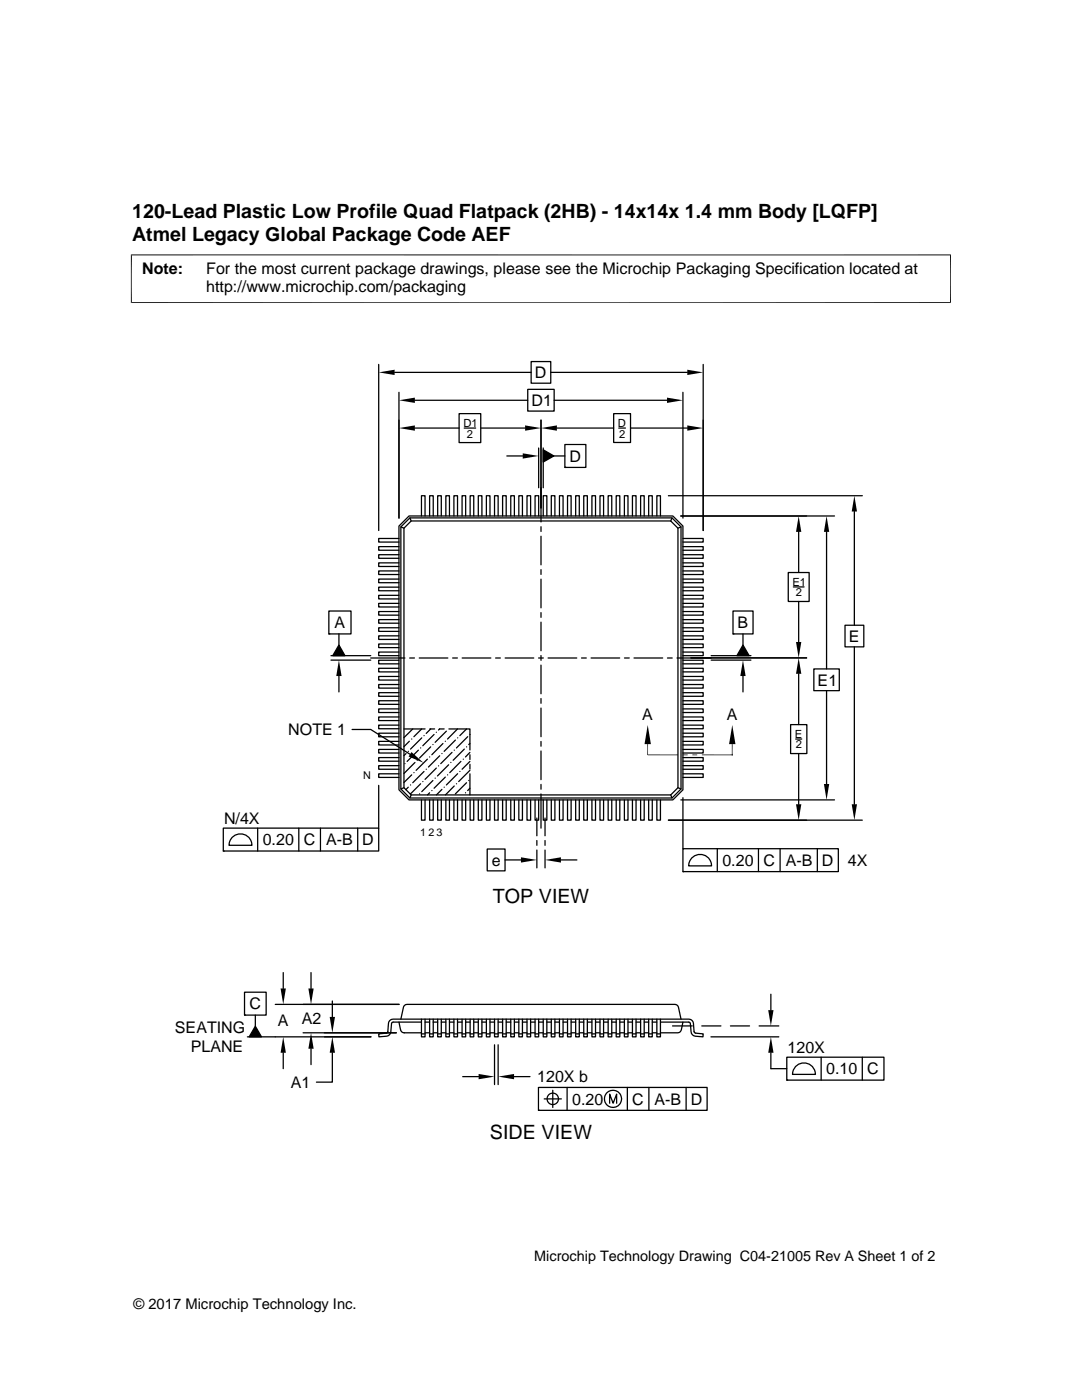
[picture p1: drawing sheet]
<svg xmlns="http://www.w3.org/2000/svg" width="216mm" height="279mm" viewBox="0 0 216 279" stroke-linecap="round" stroke-linejoin="round" font-family="sans-serif">
<g fill="none" stroke="#000" stroke-width=".25">
<path d="M75.6 72.7v33.2M78.7 74.3h27.3M79.6 78.3v25.1M82.8 79.9h22.5M105.3 77.7h5.3v4.3h-5.3zM106 72.2h3.9v4.3h-3.9zM109.9 74.3h27.2M110.6 79.9h22.5M136.3 78.3v25.1M140.3 72.7v33.2M82.8 85.4h8.8M91.6 82.6h4.3v5.7h-4.3z"/>
<path d="M92.6 85.4h2.3M95.9 85.4h8.9M101.1 91h3.2M107.5 89.4v7.9M107.9 83.8v20.4M108.4 89.4v7.9M108.4 89.8l2.1 1.2-2.1 1.2zM110.5 91h2.2M111.1 85.4h11.3M112.7 88.7h4.2v4.6h-4.2zM112.7 93.3h.1M122.4 82.6h3.4v5.7h-3.4z"/>
<path d="M123.5 85.4h1.3M125.8 85.4h11.3M133.4 98.9h38.7M79.6 107.5h-4v.7h4M79.6 109.1h-4v.7h4M79.6 110.7h-4v.7h4M79.6 112.3h-4v.8h4M79.6 113.9h-4v.8h4M79.6 115.6h-4v.7h4M79.6 117.2h-4v.7h4M79.6 118.8h-4v.7h4M80 105.2l.6 .2"/>
<path d="M81.6 103h52.7l2 2v52.6l-2 2h-52.7l-2-2v-52.6zM81.8 103.4h52.3l1.8 1.8v52.3l-1.8 1.8h-52.3l-1.8-1.8v-52.3zM81.8 103.4l.2 .6M82 104h51.8l1.5 1.4v51.8l-1.5 1.4h-51.8l-1.4-1.4v-51.8zM84.1 103v-4.1h.7v4.1M85.7 103v-4.1h.7v4.1M87.3 103v-4.1h.8v4.1M89 103v-4.1h.7v4.1M90.6 103v-4.1h.7v4.1M92.2 103v-4.1h.7v4.1M93.8 103v-4.1h.7v4.1M95.4 103v-4.1h.8v4.1"/>
<path d="M97 103v-4.1h.8v4.1M98.7 103v-4.1h.7v4.1M100.3 103v-4.1h.7v4.1M101.9 103v-4.1h.7v4.1M103.5 103v-4.1h.7v4.1M105.2 103v-4.1h.7v4.1M106.8 103v-4.1h.7v4.1M107.9 105.1v1M107.9 107v5.7M107.9 113.7v.9M107.9 115.6v5.7M108.4 103v-4.1h.7v4.1"/>
<path d="M110 103v-4.1h.7v4.1M111.6 103v-4.1h.8v4.1M113.2 103v-4.1h.8v4.1M114.9 103v-4.1h.7v4.1M116.5 103v-4.1h.7v4.1M118.1 103v-4.1h.7v4.1M119.7 103v-4.1h.7v4.1M121.3 103v-4.1h.8v4.1M123 103v-4.1h.7v4.1M124.6 103v-4.1h.7v4.1M126.2 103v-4.1h.7v4.1M127.8 103v-4.1h.7v4.1"/>
<path d="M129.4 103v-4.1h.8v4.1M131.1 103v-4.1h.7v4.1M134.1 103.4l-.3 .6M135.8 103h30.7M135.9 105.2l-.6 .2M136.3 118.8h4v.7h-4M136.3 117.2h4v.7h-4M136.3 115.6h4v.7h-4M136.3 113.9h4v.8h-4M136.3 112.3h4v.8h-4M136.3 110.7h4v.7h-4M136.3 109.1h4v.7h-4"/>
<path d="M136.3 107.5h4v.7h-4M157.3 114.3h4.2v5.7h-4.2zM158.3 117.1h2.1M159.4 106.2v8.1M164.9 106.2v27.3M170.5 102.1v22.7M65.6 121.9h4.4v4.6h-4.4zM65.6 126.5h.1M66 131.7h8M66 130.9h8M67.6 126.5v2.2M67.6 134.9v3.2"/>
<path d="M67.6 128.7l1.2 2.2h-2.4zM74 131.3h6.8M79.6 120.4h-4v.7h4M79.6 122h-4v.8h4M79.6 123.7h-4v.7h4M79.6 125.3h-4v.7h4M79.6 126.9h-4v.7h4M79.6 128.5h-4v.7h4M79.6 130.1h-4v.8h4M79.6 131.8h-4v.7h4M79.6 133.4h-4v.7h4M79.6 135h-4v.7h4"/>
<path d="M79.6 136.6h-4v.7h4M79.6 138.2h-4v.8h4M79.6 139.8h-4v.8h4M81.7 131.3h1M83.7 131.3h5.7M90.3 131.3h1M92.2 131.3h5.7M98.9 131.3h.9M100.8 131.3h5.7M107.5 131.3h.9M107.9 122.3v.9M107.9 124.2v5.7"/>
<path d="M107.9 130.8v1M107.9 132.7v5.8M107.9 139.4v1M109.4 131.3h5.7M116 131.3h1M117.9 131.3h5.8M124.6 131.3h1M126.5 131.3h5.7M133.2 131.3h.9M136.3 139.8h4v.8h-4M136.3 138.2h4v.8h-4M136.3 136.6h4v.7h-4"/>
<path d="M136.3 135h4v.7h-4M136.3 133.4h4v.7h-4M136.3 131.8h4v.7h-4M136.3 130.1h4v.8h-4M136.3 128.5h4v.7h-4M136.3 126.9h4v.7h-4M136.3 125.3h4v.7h-4M136.3 123.7h4v.7h-4M136.3 122h4v.8h-4M136.3 120.4h4v.7h-4M141.9 131.7h7.9M141.9 130.9h7.9"/>
<path d="M146.3 121.9h4v4.6h-4zM146.3 126.5h.1M148.3 134.9v3.2M148.3 128.7l1.2 2.2h-2.5zM148.3 126.5v2.2M159.4 134.5v10.1M159.4 120v8.1M161 131.3h-25.9M162.4 133.5h5.1v4.3h-5.1zM164.9 137.8v18.7M168.6 124.8h3.8v4.3h-3.8zM170.5 129.1v31.4"/>
<path d="M70.3 145.6h3.7l7.8 4.9M75.6 156.7v8.6M79.6 141.5h-4v.7h4M79.6 143.1h-4v.7h4M79.6 144.7h-4v.7h4M79.6 146.3h-4v.7h4M79.6 148h-4v.7h4M79.6 149.6h-4v.7h4M79.6 151.2h-4v.7h4M79.6 152.8h-4v.7h4M79.6 154.4h-4v.8h4M80.6 157.2l-.6 .3"/>
<path d="M80.6 145.5h4.2M80.8 152.4h.1M81 150.4l-.4 .4M81.5 157.1l-.5 .5M81.5 149.9h.1M81.7 147.9l-1.1 1.1M81.9 156.7h.1M82 158.6l-.2 .7M82.1 154.6l-1.5 1.6M82.1 147.5h.1M82.4 145.5l-1.8 1.7M82.6 154.2h.1"/>
<path d="M82.8 152.2l-2.2 2.2M83.2 151.7h.1M83.5 149.7l-2.3 2.3M83.7 158.4h.1M83.9 156.4l-2 2.1M83.9 149.3h.1M84.1 159.6v4.1h.7v-4.1M84.1 145.5l-1.5 1.5M84.2 147.3l-2.3 2.2M84.4 156h.1M84.6 154l-2.2 2.2M84.6 146.8h.1"/>
<path d="M85 153.5h.1M85.3 151.5l-2.3 2.2M85.7 158.2l-.4 .4M85.7 151.1h.1M85.7 159.6v4.1h.7v-4.1M85.8 145.5h.9M85.9 149.1l-2.2 2.2M85.9 145.5l-.9 .9M86.2 157.8h.1M86.4 155.8l-2.2 2.2M86.4 148.6h.1M86.6 146.6l-2.2 2.2"/>
<path d="M86.8 155.3h.1M87.1 153.3l-2.3 2.2M87.1 146.1h.1M87.3 159.6v4.1h.8v-4.1M87.5 152.8h.1M87.7 150.8l-2.2 2.3M88.2 150.4h.1M88.2 157.5l-1.1 1.1M88.4 148.4l-2.2 2.2M88.6 157.1h.1M88.6 145.5h-.9l-.2 .2M88.9 155.1l-2.3 2.2"/>
<path d="M88.9 147.9h.1M89 159.6v4.1h.7v-4.1M89.1 145.9l-2.3 2.2M89.3 154.6h.1M89.5 152.6l-2.2 2.3M89.6 145.5h4.2v4.2M90 152.2h.1M90.2 150.2l-2.3 2.2M90.6 159.6v4.1h.7v-4.1M90.6 149.7h.1M90.6 156.9l-1.7 1.7M90.9 147.7l-2.3 2.2"/>
<path d="M91.1 156.4h.1M91.3 145.5l-2 2M91.3 154.4l-2.2 2.3M91.3 147.3h.1M91.8 154h.1M92 152l-2.3 2.2M92.2 159.6v4.1h.7v-4.1M92.4 151.5h.1M92.6 149.5l-2.2 2.2M92.9 158.2h.1M93.1 149.1h.1M93.1 145.5l-1.3 1.3"/>
<path d="M93.1 156.2l-2.2 2.2M93.3 147l-2.2 2.3M93.5 155.8h.1M93.8 148.4l-.3 .2M93.8 146.6h.1M93.8 150.2l-.9 .9M93.8 152l-1.6 1.5M93.8 153.7l-2.3 2.3M93.8 157.3l-.5 .5M93.8 150.6v1M93.8 152.5v1M93.8 154.4v4.2"/>
<path d="M93.8 159.6v4.1h.7v-4.1M95.4 159.6v4.1h.8v-4.1M97 159.6v4.1h.8v-4.1M98.7 159.6v4.1h.7v-4.1M100.3 159.6v4.1h.7v-4.1M101.9 159.6v4.1h.7v-4.1M103.5 159.6v4.1h.7v-4.1M105.2 159.6v4.1h.7v-4.1M106.8 159.6v4.1h.7v-4.1M107.9 141.3v5.7M107.9 148v.9M107.9 149.9v5.7"/>
<path d="M107.9 156.5v1M107.9 158.5v6.8M108.4 159.6v4.1h.7v-4.1M110 159.6v4.1h.7v-4.1M111.6 159.6v4.1h.8v-4.1M113.2 159.6v4.1h.8v-4.1M114.9 159.6v4.1h.7v-4.1M116.5 159.6v4.1h.7v-4.1M118.1 159.6v4.1h.7v-4.1M119.7 159.6v4.1h.7v-4.1M121.3 159.6v4.1h.8v-4.1M123 159.6v4.1h.7v-4.1"/>
<path d="M124.6 159.6v4.1h.7v-4.1M126.2 159.6v4.1h.7v-4.1M127.8 159.6v4.1h.7v-4.1M129.4 159.6v4.1h.8v-4.1M131.1 159.6v4.1h.7v-4.1M133.8 158.6l.3 .7M135.3 157.2l.6 .3M135.8 159.6h30.7M136.3 154.4h4v.8h-4M136.3 152.8h4v.7h-4M136.3 151.2h4v.7h-4M136.3 149.6h4v.7h-4"/>
<path d="M136.3 148h4v.7h-4M136.3 146.3h4v.7h-4M136.3 144.7h4v.7h-4M136.3 143.1h4v.7h-4M136.3 141.5h4v.7h-4M136.3 159.2v10.2M157.8 144.6h3.2v5.8h-3.2zM158.8 147.5h1.2M159.4 150.4v10.1M44.6 165.3h31v4.5h-31zM44.6 169.8h.1M46.5 167a2.29 2.29 0 0 1 2.4-.4 2.29 2.29 0 0 1 1.4 2.1h-4.6l.3-1.2z"/>
<path d="M51.4 165.3v4.5M59.6 165.3v4.5M63.9 165.3v4.5M71.4 165.3v4.5M97.2 169.4h3.6v4.4h-3.6zM100.8 171.6h3.1M107.1 163.3v3.5M107.1 167.7v1M107.1 169.7v3.5M108.8 163.3v3.5M108.8 167.7v1M108.8 169.7v3.5"/>
<path d="M111.9 171.6h3.2M136.3 169.4h31v4.5h-31zM136.3 173.9h.1M138.2 171.1a2.28 2.28 0 0 1 2.4-.4 2.28 2.28 0 0 1 1.4 2.1h-4.6l.3-1.2zM143.1 169.4v4.5M151.3 169.4v4.5M155.7 169.4v4.5M163.1 169.4v4.5M172.1 163.7h-38.7M48.8 198h4.3v4.6h-4.3zM56.5 194.1v3.2M62.1 194.1v3.2"/>
<path d="M66.3 199.8v3.1M153.8 198.4v3.2M48.8 202.6h.1M49.4 206.9h24.6M50.9 202.6v2.2M50.9 204.8l1.3 2.1h-2.5zM54.9 200.4h24.7M56.5 210.1v3.2M60.5 206.1h18.6M62.1 209.3v3.2M66.3 210.1v5.9h-3.2M79.6 204l.3 1.5a.74 .74 0 0 0 .8 .6h3.4"/>
<path d="M80 203.4l.5-2.4a.74 .74 0 0 1 .7-.6h53.5a.74 .74 0 0 1 .7 .6l.5 2.4M84.1 204h-5.8l-.2 .3-.1 1.7a.96 .96 0 0 1-.9 .8l-1.5 .1v-.6l1.5-.1 .2-.2 .2-1.8a.94 .94 0 0 1 .9-.8h59a.93 .93 0 0 1 1 .8l.2 1.8 .2 .2 1.5 .1v.6l-1.6-.1a.96 .96 0 0 1-.8-.8l-.1-1.7-.2-.3h-5.8M84.1 203.4v3.5h.7v-3.5M84.1 206.3h.7M84.8 204h.9M84.8 206.1h.9M85.7 203.4v3.5h.7v-3.5M85.7 206.3h.7M86.4 204h.9M86.4 206.1h.9M87.3 203.4v3.5h.8v-3.5M87.3 206.3h.8"/>
<path d="M88.1 204h.9M88.1 206.1h.9M89 203.4v3.5h.7v-3.5M89 206.3h.7M89.7 204h.9M89.7 206.1h.9M90.6 203.4v3.5h.7v-3.5M90.6 206.3h.7M91.3 206.1h.9M91.3 204h.9M92.2 203.4v3.5h.7v-3.5M92.2 206.3h.7"/>
<path d="M92.3 214.9h3.2M92.9 206.1h.9M92.9 204h.9M93.8 203.4v3.5h.7v-3.5M93.8 206.3h.7M94.5 206.1h.9M94.5 204h.9M95.4 203.4v3.5h.8v-3.5M95.4 206.3h.8M96.2 206.1h.8M96.2 204h.8M97 203.4v3.5h.8v-3.5"/>
<path d="M97 206.3h.8M97.8 206.1h.9M97.8 204h.9M98.7 208.5v8M98.7 203.4v3.5h.7v-3.5M98.7 206.3h.7M99.4 208.5v8M99.4 206.1h.9M99.4 204h.9M100.3 203.4v3.5h.7v-3.5M100.3 206.3h.7M101 206.1h.9"/>
<path d="M101 204h.9M101.9 203.4v3.5h.7v-3.5M101.9 206.3h.7M102.6 214.9h3.1M102.6 206.1h.9M102.6 204h.9M103.5 203.4v3.5h.7v-3.5M103.5 206.3h.7M104.2 206.1h1M104.2 204h1M105.2 203.4v3.5h.7v-3.5M105.2 206.3h.7"/>
<path d="M105.9 206.1h.9M105.9 204h.9M106.8 203.4v3.5h.7v-3.5M106.8 206.3h.7M107.4 217h33.7v4.6h-33.7zM107.5 206.1h.9M107.5 204h.9M108.4 203.4v3.5h.7v-3.5M108.4 206.3h.7M108.6 219.3h3.4M109.1 206.1h.9M109.1 204h.9"/>
<path d="M110 203.4v3.5h.7v-3.5M110 206.3h.7M110.3 217.6v3.4M110.7 206.1h.9M110.7 204h.9M111.6 203.4v3.5h.8v-3.5M111.6 206.3h.8M112.4 206.1h.8M112.4 204h.8M113.2 217v4.6M113.2 203.4v3.5h.8v-3.5M113.2 206.3h.8"/>
<path d="M114 206.1h.9M114 204h.9M114.9 203.4v3.5h.7v-3.5M114.9 206.3h.7M115.6 206.1h.9M115.6 204h.9M116.5 203.4v3.5h.7v-3.5M116.5 206.3h.7M117.2 206.1h.9M117.2 204h.9M118.1 203.4v3.5h.7v-3.5M118.1 206.3h.7"/>
<path d="M118.8 206.1h.9M118.8 204h.9M119.7 203.4v3.5h.7v-3.5M119.7 206.3h.7M120.4 206.1h.9M120.4 204h.9M121.3 203.4v3.5h.8v-3.5M121.3 206.3h.8M122.1 206.1h.9M122.1 204h.9M123 203.4v3.5h.7v-3.5M123 206.3h.7"/>
<path d="M123.7 206.1h.9M123.7 204h.9M124.6 203.4v3.5h.7v-3.5M124.6 206.3h.7M125.2 217v4.6M125.3 206.1h.9M125.3 204h.9M126.2 203.4v3.5h.7v-3.5M126.2 206.3h.7M126.9 206.1h.9M126.9 204h.9M127.8 203.4v3.5h.7v-3.5"/>
<path d="M127.8 206.3h.7M128.5 206.1h.9M128.5 204h.9M129.4 203.4v3.5h.8v-3.5M129.4 206.3h.8M129.5 217v4.6M130.2 206.1h.9M130.2 204h.9M131.1 203.4v3.5h.7v-3.5M131.1 206.3h.7M134.2 204.7h3.9M136.3 204l-.3 1.5a.74 .74 0 0 1-.8 .6h-3.4"/>
<path d="M136.9 217v4.6M140 204.7h3.8M141.9 206.9h13.5M145.8 204.7h3.8M151.5 204.7h3.9M153.8 210.1v3.2h3.2M157 211h19.4v4.6h-19.4zM157 215.6h.1M158.9 212.7a2.29 2.29 0 0 1 2.5-.4 2.29 2.29 0 0 1 1.3 2.1h-4.6l.4-1.2zM163.9 211v4.6M172.1 211v4.6M107.4 221.6h.1"/>
<path d="M121.6 220.2v-1.8l.7 1.8 .7-1.8v1.8"/>
<circle cx="110.3" cy="219.3" r="1.14"/>
<circle cx="122.3" cy="219.3" r="1.72"/>
</g>
<g fill="#000">
<path d="M75.6 74.3l3.1-.5v1zM79.6 79.9l3.2-.5v1zM133.1 79.4l3.2 .5-3.2 .5zM137.1 73.8l3.2 .5-3.2 .5zM79.6 85.4l3.2-.5v1.1zM104.3 90.5l3.2 .5-3.2 .5zM104.8 84.9l3.1 .5-3.1 .6zM108.4 89.8l2.1 1.2-2.1 1.2zM107.9 85.4l3.2-.5v1.1zM137.1 84.9l3.2 .5-3.2 .6zM159.4 103l.5 3.2h-1.1zM164.9 103l.6 3.2h-1.1z"/>
<path d="M170.5 98.9l.5 3.2h-1.1zM67.6 131.7l.6 3.2h-1.1zM67.6 128.7l1.2 2.2h-2.4zM148.3 131.7l.5 3.2h-1.1zM148.3 128.7l1.2 2.2h-2.5zM158.8 128.1h1.1l-.5 3.2zM159.4 131.3l.5 3.2h-1.1zM82.1 150.1l2.4 2.1-3-1.2zM129.2 144.7l.7 3.8h-1.3zM136.2 150.6h1l-1 .1zM136.2 150.7l1-.1v.1zM138.2 150.6h.9l-.9 .1z"/>
<path d="M138.2 150.7l.9-.1v.1zM146.1 144.7l.6 3.8h-1.2zM164.4 156.5h1.1l-.6 3.1zM103.9 171.1l3.2 .5-3.2 .5zM108.8 171.6l3.1-.5v1zM158.8 160.5h1.1l-.5 3.2zM169.9 160.5h1.1l-.5 3.2zM56 197.3h1l-.5 3.1zM61.5 197.3h1.1l-.5 3.1zM50.9 204.8l1.3 2.1h-2.5zM56.5 206.9l.5 3.2h-1zM62.1 206.1l.5 3.2h-1.1z"/>
<path d="M65.8 202.9h1l-.5 3.2zM66.3 206.9l.5 3.2h-1zM95.5 214.3l3.2 .6-3.2 .5zM99.4 214.9l3.2-.6v1.1zM153.8 206.9l.5 3.2h-1zM153.3 201.6h1l-.5 3.1z"/>
</g>
<path d="M26.1 50.9h163.7M26.2 50.8v9.7M189.7 50.8v9.7M26.1 60.4h163.7M129.2 148.5v2.2h6.1M140.1 150.7h6M146.1 148.5v2.2" fill="none" stroke="#000" stroke-width=".2"/>
<g font-size="3.9">
<text x="26.4" y="43.5">120-Lead Plastic Low Profile Quad Flatpack (2HB) - 14x14x 1.4 mm Body [LQFP]</text>
<text x="26.4" y="48">Atmel Legacy Global Package Code AEF</text>
<text x="98.3" y="180.2">TOP VIEW</text>
<text x="97.8" y="227.4">SIDE VIEW</text>
</g>
<g font-size="3.2">
<text x="28.4" y="54.6">Note:</text>
<text x="41.1" y="58.3">http://www.microchip.com/packaging</text>
<text x="41.1" y="54.6">For the most current package drawings, please see the Microchip Packaging Specification located at</text>
<text x="106.7" y="75.5">D</text>
<text x="106.1" y="81">D1</text>
<text x="113.6" y="92.1">D</text>
<text x="66.8" y="125.4">A</text>
<text x="147.2" y="125.4">B</text>
<text x="169.4" y="128.1">E</text>
<text x="163.2" y="136.8">E1</text>
<text x="128.2" y="143.6">A</text>
<text x="145" y="143.6">A</text>
<text x="57.5" y="146.7">NOTE 1</text>
<text x="44.7" y="164.5">N/4X</text>
<text x="52.4" y="168.7">0.20</text>
<text x="60.6" y="168.7">C</text>
<text x="65.1" y="168.7">A-B</text>
<text x="72.3" y="168.7">D</text>
<text x="98.1" y="172.7">e</text>
<text x="144.1" y="172.8">0.20</text>
<text x="152.3" y="172.8">C</text>
<text x="156.8" y="172.8">A-B</text>
<text x="164" y="172.8">D</text>
<text x="169.2" y="172.8">4X</text>
<text x="49.8" y="201.4">C</text>
<text x="34.9" y="206.2">SEATING</text>
<text x="38.1" y="209.9">PLANE</text>
<text x="55.4" y="204.8">A</text>
<text x="60.2" y="204.4">A2</text>
<text x="107.2" y="216">120X b</text>
<text x="157.1" y="210.2">120X</text>
<text x="164.9" y="214.4">0.10</text>
<text x="173.1" y="214.4">C</text>
<text x="58" y="217.1">A1</text>
<text x="114.2" y="220.5">0.20</text>
<text x="126.2" y="220.5">C</text>
<text x="130.6" y="220.5">A-B</text>
<text x="137.8" y="220.5">D</text>
</g>
<g font-size="2.9">
<text x="106.6" y="251.7">Microchip Technology Drawing C04-21005 Rev A Sheet 1 of 2</text>
<text x="26.6" y="261.3">© 2017 Microchip Technology Inc.</text>
</g>
<g font-size="2.2">
<text x="92.5" y="85.2">D1</text>
<text x="93.2" y="87.3">2</text>
<text x="123.3" y="85.2">D</text>
<text x="123.5" y="87.3">2</text>
<text x="158.1" y="116.9">E1</text>
<text x="158.8" y="119">2</text>
<text x="158.6" y="147.2">E</text>
<text x="158.8" y="149.4">2</text>
</g>
<g font-size="2.1">
<text x="72.4" y="155.6">N</text>
<text x="83.9" y="166.8">1 2 3</text>
</g>
</svg>
